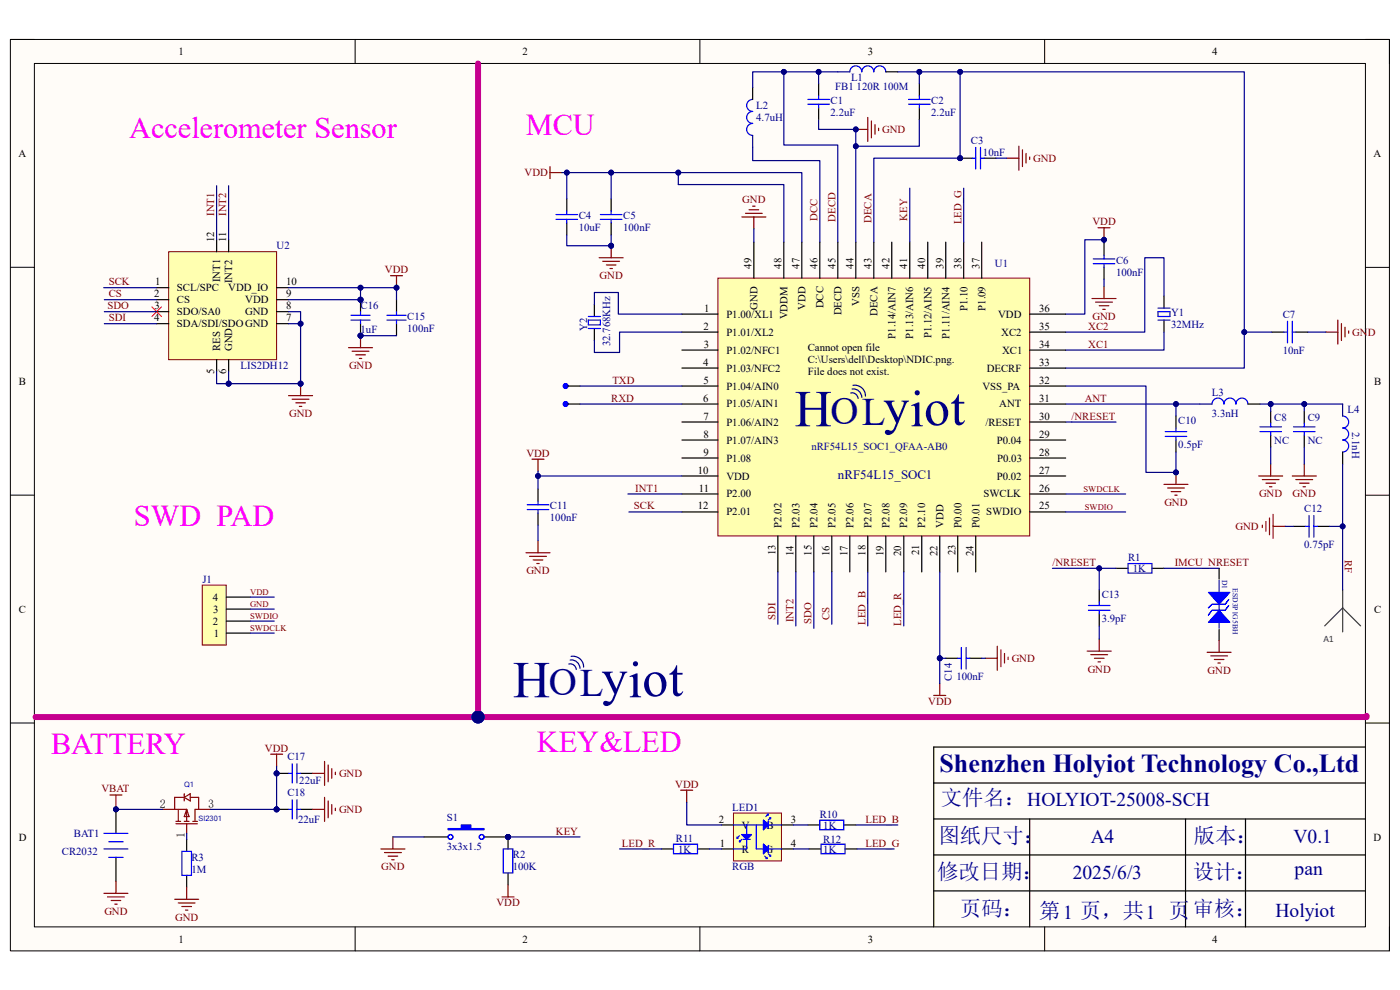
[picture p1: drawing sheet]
<svg xmlns="http://www.w3.org/2000/svg" width="297mm" height="210mm" viewBox="0 0 297 210" stroke-linecap="round" stroke-linejoin="round" font-family="sans-serif">
<path d="M2.2 8.4h292.6v193.3h-292.6z" fill-rule="evenodd" fill="#fffcf8"/>
<path d="M2.2 8.4h292.6v193.3h-292.6z" fill="none" stroke="#000" stroke-width=".21"/>
<path d="M7.3 13.5h282.4v183.1h-282.4z" fill-rule="evenodd" fill="#fffcf8"/>
<g fill="none" stroke="#000" stroke-width=".21">
<path d="M2.2 8.4h5.1M7.3 13.5h282.4v183.1h-282.4zM75.3 8.4v5.1M148.5 8.4v5.1M221.6 8.4v5.1M289.7 8.4h5.1v5.1M2.2 56.7h5.1M289.7 56.7h5.1M2.2 105h5.1M289.7 105.1h5.1M2.2 153.4h5.1M289.7 153.4h5.1"/>
<path d="M75.3 196.6v5.1M148.5 196.6v5.1M221.6 196.6v5.1M294.8 196.6v5.1"/>
</g>
<path d="M289.7 158.5h-91.6v38.1M198.1 166.1h91.6M198.1 173.7h91.6M218.5 173.7v22.9M251.5 173.7v22.9M264.2 173.7v22.9M198.1 189h91.6M198.1 181.4h91.6" fill="none" stroke="#000" stroke-width=".25"/>
<path d="M35.8 53.4h22.9v22.9h-22.9z" fill-rule="evenodd" fill="#ffffb0"/>
<path d="M35.8 53.4h22.9v22.9h-22.9z" fill="none" stroke="#800000" stroke-width=".21"/>
<path d="M46 50.9v2.5M48.5 50.9v2.5M33.2 61h2.6M33.2 63.6h2.6M33.2 66.1h2.6M33.2 68.7h2.6M46 76.3v2.5M48.5 76.3v2.5M58.7 61h2.5M58.7 63.6h2.5M58.7 66.1h2.5M58.7 68.7h2.5" fill="none" stroke="#000" stroke-width=".25"/>
<path d="M61.2 83.9h5.1M62 84.7h3.5M62.7 85.5h2.1M63.5 86.2h.5M63.8 81.4v2.5" fill="none" stroke="#800000" stroke-width=".25"/>
<circle cx="63.8" cy="81.4" r=".51" fill="#000080"/>
<circle cx="63.8" cy="81.4" r=".51" fill="none" stroke="#000080" stroke-width=".21"/>
<path d="M84.1 63.6v2.5M84.1 68.7v2.5" fill="none" stroke="#000" stroke-width=".25"/>
<path d="M82.1 67.9h4.1M82.1 66.9h4.1M84.1 66.1v.8M84.1 67.9v.8" fill="none" stroke="#00f" stroke-width=".25"/>
<circle cx="76.5" cy="63.6" r=".51" fill="#000080"/>
<circle cx="76.5" cy="63.6" r=".51" fill="none" stroke="#000080" stroke-width=".21"/>
<circle cx="76.5" cy="71.2" r=".51" fill="#000080"/>
<circle cx="76.5" cy="71.2" r=".51" fill="none" stroke="#000080" stroke-width=".21"/>
<path d="M76.5 63.6v2.5" fill="none" stroke="#000" stroke-width=".25"/>
<circle cx="76.5" cy="63.6" r=".51" fill="#000080"/>
<circle cx="76.5" cy="63.6" r=".51" fill="none" stroke="#000080" stroke-width=".21"/>
<path d="M76.5 68.7v2.5" fill="none" stroke="#000" stroke-width=".25"/>
<circle cx="76.5" cy="71.2" r=".51" fill="#000080"/>
<circle cx="76.5" cy="71.2" r=".51" fill="none" stroke="#000080" stroke-width=".21"/>
<path d="M74.5 67.9h4M74.5 66.9h4M76.5 66.1v.8M76.5 67.9v.8" fill="none" stroke="#00f" stroke-width=".25"/>
<circle cx="107.8" cy="177.5" r=".51" fill="#000080"/>
<circle cx="107.8" cy="177.5" r=".51" fill="none" stroke="#000080" stroke-width=".21"/>
<path d="M107.8 177.5v2.6M107.8 185.2v2.5" fill="none" stroke="#000" stroke-width=".25"/>
<circle cx="107.8" cy="177.5" r=".51" fill="#000080"/>
<circle cx="107.8" cy="177.5" r=".51" fill="none" stroke="#000080" stroke-width=".21"/>
<path d="M106.8 180.1h2v5.1h-2z" fill="none" stroke="#00f" stroke-width=".25"/>
<path d="M42.9 124.1h5.1v12.7h-5.1z" fill-rule="evenodd" fill="#ffffb0"/>
<path d="M42.9 124.1h5.1v12.7h-5.1z" fill="none" stroke="#800000" stroke-width=".21"/>
<path d="M48 134.3h5.1M48 131.8h5.1M48 129.2h5.1M48 126.7h5.1" fill="none" stroke="#000" stroke-width=".25"/>
<path d="M73.9 73.8h5.1M74.7 74.5h3.6M75.5 75.3h2M76.2 76h.5M76.5 71.2v2.6" fill="none" stroke="#800000" stroke-width=".25"/>
<circle cx="76.5" cy="71.2" r=".51" fill="#000080"/>
<circle cx="76.5" cy="71.2" r=".51" fill="none" stroke="#000080" stroke-width=".21"/>
<circle cx="107.8" cy="177.5" r=".51" fill="#000080"/>
<circle cx="107.8" cy="177.5" r=".51" fill="none" stroke="#000080" stroke-width=".21"/>
<path d="M90 177.5h5.1M102.7 177.5h5.1" fill="none" stroke="#000" stroke-width=".25"/>
<circle cx="107.8" cy="177.5" r=".51" fill="#000080"/>
<circle cx="107.8" cy="177.5" r=".51" fill="none" stroke="#000080" stroke-width=".21"/>
<path d="M95.1 175.8h2.8v-.8h2v.8h2.8v.2h-7.6z" fill-rule="evenodd" fill="#00f"/>
<g fill="none" stroke="#00f" stroke-width=".25">
<path d="M95.1 175.8h2.8v-.8h2v.8h2.8v.2h-7.6zM142.9 179.1h5.1v2h-5.1zM173.9 174h5.1v2h-5.1zM174.2 179.1h5.1v2h-5.1z"/>
<circle cx="95.6" cy="177.6" r=".51"/>
<circle cx="95.6" cy="177.5" r=".51"/>
<circle cx="102.2" cy="177.6" r=".51"/>
<circle cx="102.2" cy="177.5" r=".51"/>
</g>
<path d="M121.2 139.2a2.27 2.27 0 0 1 2.6 2.3M120.7 140.9h.1a1.27 1.27 0 0 1 1.5 1.1M121 140a1.81 1.81 0 0 1 2.1 1.8" fill="none" stroke="#000080" stroke-width=".25"/>
<path d="M171.4 175h2.5M179 175h2.6M140.3 180.1h2.6M148 180.1h2.5M171.6 180.1h2.6M179.3 180.1h2.5" fill="none" stroke="#000" stroke-width=".25"/>
<path d="M144.4 167.6h2.6M145.7 167.6v2.6" fill="none" stroke="#800000" stroke-width=".25"/>
<path d="M155.6 172.5h10.2v10.1h-10.2z" fill-rule="evenodd" fill="#ffffb0"/>
<path d="M155.6 172.5h10.2v10.1h-10.2z" fill="none" stroke="#800000" stroke-width=".21"/>
<path d="M153.1 175h2.5M165.8 175h2.5M153.1 180.1h2.5M165.8 180.1h2.5" fill="none" stroke="#000" stroke-width=".25"/>
<g fill="none" stroke="#00f" stroke-width=".25">
<path d="M155.6 175h10.2M156.4 177.5v.3M156.4 177.8h.2M156.9 177.3l-.5 .5M156.9 178.3v.3M156.9 178.6h.2M157.4 177h2l-1 1.1zM157.4 178.1l-.5 .5M157.6 178.1h1.6M158.4 175v5.1h-2.8M160.4 175v5.1h5.4M162 174l1 1-1 1z"/>
<path d="M162 179.1l1 1-1 1zM162.7 172.7h.3v.3M163 174.2v1.6M163 179.3v1.6M163 172.7l-.5 .5M163.2 173.5h.3M163.5 173.5l-.5 .5M163.5 173.5v.2M162.2 181.6l.5 .5M162.5 182.1h.2M162.7 181.9v.2M163 181.1l.5 .5"/>
<path d="M163.2 181.6h.3M163.5 181.4v.2"/>
</g>
<path d="M162 174l1 1-1 1z" fill="#00f"/>
<path d="M162 174l1 1-1 1z" fill="none" stroke="#00f" stroke-width=".21"/>
<path d="M157.4 177h2l-1 1.1z" fill="#00f"/>
<path d="M157.4 177h2l-1 1.1z" fill="none" stroke="#00f" stroke-width=".21"/>
<path d="M162 179.1l1 1-1 1z" fill="#00f"/>
<path d="M162 179.1l1 1-1 1z" fill="none" stroke="#00f" stroke-width=".21"/>
<circle cx="58.7" cy="164.1" r=".51" fill="#000080"/>
<circle cx="58.7" cy="164.1" r=".51" fill="none" stroke="#000080" stroke-width=".21"/>
<path d="M58.7 164.1h2.5" fill="none" stroke="#000" stroke-width=".25"/>
<circle cx="58.7" cy="164.1" r=".51" fill="#000080"/>
<circle cx="58.7" cy="164.1" r=".51" fill="none" stroke="#000080" stroke-width=".21"/>
<g fill="none" stroke="#000" stroke-width=".25">
<path d="M159.7 18.5v2.6M173.7 17.8v2.5M187.9 15.2h2.6M195 17.8v2.5M173.7 22.9v2.5M195 22.9v2.5M120.2 42.2v2.6M120.2 47.3v2.5M129.7 42.2v2.6M129.7 47.3v2.5M234.2 51.6v2.6M234.2 56.7v2.6"/>
<path d="M246.9 62.8v2.6M246.9 67.9v2.6M269.8 70.5h2.6M274.9 70.5h2.6M249.5 88.3v2.5M249.5 93.3v2.6M264.7 85.7h2.6M276.7 87.2v2.6M276.7 92.3v2.6M284.8 95.9v2.5M114.1 103.8v2.5M114.1 108.9v2.5"/>
<path d="M200.6 139.6h2.6M205.7 139.6h2.6M63.8 164.1h2.5"/>
</g>
<g fill="none" stroke="#00f" stroke-width=".25">
<path d="M180.3 15.2a1.28 1.28 0 0 1 1.3-1.2 1.28 1.28 0 0 1 1.2 1.2 1.27 1.27 0 0 1 1.3-1.2 1.27 1.27 0 0 1 1.3 1.2 1.27 1.27 0 0 1 1.2-1.2 1.27 1.27 0 0 1 1.3 1.2M159.7 21.1a1.27 1.27 0 0 0-1.3 1.3 1.27 1.27 0 0 0 1.3 1.2 1.27 1.27 0 0 0-1.3 1.3 1.27 1.27 0 0 0 1.3 1.3 1.27 1.27 0 0 0-1.3 1.3 1.27 1.27 0 0 0 1.3 1.2M171.4 22.1h4.6M171.4 21.1h4.6M173.7 20.3v.8M173.7 22.1v.8M192.8 22.1h4.5M192.8 21.1h4.5M195 20.3v.8M195 22.1v.8M118 46.5h4.5M118 45.5h4.5"/>
<path d="M120.2 44.8v.7M120.2 46.5v.8M127.4 46.5h4.5M127.4 45.5h4.5M129.7 44.8v.7M129.7 46.5v.8M231.9 55.9h4.6M231.9 54.9h4.6M234.2 54.2v.7M234.2 55.9v.8M245.7 67.9h2.5M245.7 65.4h2.5"/>
<path d="M245.7 66.1h2.5v1h-2.5zM272.4 70.5h.7M273.1 68.2v4.5M274.2 70.5h.7M274.2 68.2v4.5M247.2 92.6h4.6M247.2 91.6h4.6M249.5 90.8v.8M249.5 92.6v.7M257.1 85.7a1.27 1.27 0 0 1 1.3-1.3 1.27 1.27 0 0 1 1.3 1.3 1.27 1.27 0 0 1 1.2-1.3 1.27 1.27 0 0 1 1.3 1.3 1.27 1.27 0 0 1 1.3-1.3 1.27 1.27 0 0 1 1.2 1.3M274.4 91.6h4.6M274.4 90.6h4.6"/>
<path d="M276.7 89.8v.8M276.7 91.6v.7M284.8 88.3a1.27 1.27 0 0 1 1.3 1.2 1.27 1.27 0 0 1-1.3 1.3 1.27 1.27 0 0 1 1.3 1.3 1.27 1.27 0 0 1-1.3 1.2 1.27 1.27 0 0 1 1.3 1.3 1.27 1.27 0 0 1-1.3 1.3M111.8 108.1h4.6M111.8 107.1h4.6M114.1 106.3v.8M114.1 108.1v.8M203.2 139.6h.7M203.9 137.4v4.5M205 139.6h.7M205 137.4v4.5M61.2 164.1h.8"/>
<path d="M62 162v4.1M63 162v4.1M63 164.1h.8"/>
</g>
<path d="M127.1 54.7h5.1M127.9 55.4h3.5M128.6 56.2h2.1M129.4 57h.5M129.7 52.1v2.6M66.3 164.1h2.6M68.9 161.5v5.1M69.6 162.3v3.5M70.4 163v2.1M71.1 163.8v.5" fill="none" stroke="#800000" stroke-width=".25"/>
<path d="M177.7 15.2h2.6M159.7 28.7v2.6M254.6 85.7h2.5M284.8 85.7v2.6" fill="none" stroke="#11037f" stroke-width=".25"/>
<circle cx="129.7" cy="52.1" r=".51" fill="#000080"/>
<circle cx="129.7" cy="52.1" r=".51" fill="none" stroke="#000080" stroke-width=".21"/>
<path d="M116.7 35.3v2.6M116.7 36.6h2.5M181.6 27.5h2.5M184.1 24.9v5.1M184.9 25.7v3.5M185.6 26.4v2.1M186.4 27.2v.5M157.4 46h5.1M158.2 45.3h3.5M158.9 44.5h2.1M159.7 43.7h.5M159.9 46v2.6" fill="none" stroke="#800000" stroke-width=".25"/>
<circle cx="181.6" cy="27.5" r=".51" fill="#000080"/>
<circle cx="181.6" cy="27.5" r=".51" fill="none" stroke="#000080" stroke-width=".21"/>
<g fill="none" stroke="#800000" stroke-width=".25">
<path d="M232.9 48.3h2.6M234.2 48.3v2.6M231.7 63.3h5.1M232.4 64.1h3.6M233.2 64.9h2M234 65.6h.5M234.2 60.8v2.5M112.9 97.4h2.5M114.1 97.4v2.6M111.6 117.3h5.1M112.4 118h3.5M113.1 118.8h2.1"/>
<path d="M113.9 119.5h.5M114.1 114.7v2.6M209 139.6h2.6M211.6 137.1v5.1M212.3 137.9v3.5M213.1 138.6v2.1M213.9 139.4v.5"/>
</g>
<circle cx="234.2" cy="50.9" r=".51" fill="#000080"/>
<circle cx="234.2" cy="50.9" r=".51" fill="none" stroke="#000080" stroke-width=".21"/>
<path d="M281.3 70.5h2.5M283.8 67.9v5.1M284.6 68.7v3.5M285.3 69.4v2.1M286.1 70.2v.5M276.7 98.4v2.6M274.2 101h5.1M274.9 101.7h3.6M275.7 102.5h2M276.4 103.3h.6" fill="none" stroke="#800000" stroke-width=".25"/>
<circle cx="203.7" cy="33.6" r=".51" fill="#000080"/>
<circle cx="203.7" cy="33.6" r=".51" fill="none" stroke="#000080" stroke-width=".21"/>
<path d="M203.7 33.6h2.5" fill="none" stroke="#000" stroke-width=".25"/>
<circle cx="203.7" cy="33.6" r=".51" fill="#000080"/>
<circle cx="203.7" cy="33.6" r=".51" fill="none" stroke="#000080" stroke-width=".21"/>
<path d="M208.8 33.6h2.5" fill="none" stroke="#000" stroke-width=".25"/>
<path d="M206.2 33.6h.8M207 31.3v4.5M208 33.6h.8M208 31.3v4.5" fill="none" stroke="#00f" stroke-width=".25"/>
<path d="M213.6 33.6h2.6M216.2 31v5.1M216.9 31.8v3.5M217.7 32.5v2.1M218.5 33.3v.5" fill="none" stroke="#800000" stroke-width=".25"/>
<path d="M152.3 59h66.2v54.7h-66.2z" fill-rule="evenodd" fill="#ffffb0"/>
<path d="M152.3 59h66.2v54.7h-66.2z" fill="none" stroke="#800000" stroke-width=".21"/>
<g fill="none" stroke="#000" stroke-width=".25">
<path d="M159.9 51.4v7.6M166.3 51.4v7.6M170.1 51.4v7.6M173.9 51.4v7.6M177.7 51.4v7.6M181.6 51.4v7.6M185.4 51.4v7.6M189.2 51.4v7.6M193 51.4v7.6M196.8 51.4v7.6M200.6 51.4v7.6M204.4 51.4v7.6"/>
<path d="M208.3 51.4v7.6M144.7 66.6h7.6M144.7 70.4h7.6M144.7 74.3h7.6M144.7 78.1h7.6M218.5 66.6h7.6M218.5 70.5h7.6M218.5 74.3h7.6M218.5 78.1h7.6M144.7 81.9h7.6M144.7 85.7h7.6M144.7 89.5h7.6"/>
<path d="M144.7 93.3h7.6M144.7 97.2h7.6M218.5 81.9h7.6M218.5 85.7h7.6M218.5 89.5h7.6M218.5 93.3h7.6M218.5 97.2h7.6M269.6 87.2v2.6M269.6 92.3v2.6M144.7 101h7.6M144.7 104.8h7.6M144.7 108.6h7.6"/>
<path d="M165 113.7v7.6M168.8 113.7v7.6M172.7 113.7v7.6M176.5 113.7v7.6M180.3 113.7v7.6M184.1 113.7v7.6M187.9 113.7v7.6M191.7 113.7v7.6M195.5 113.7v7.6M199.4 113.7v7.6M203.2 113.7v7.6M207 113.7v7.6"/>
<path d="M218.5 101h7.6M218.5 104.8h7.6M218.5 108.6h7.6M274.4 111.7h2.6M279.5 111.7h2.5"/>
</g>
<path d="M267.3 91.6h4.6M267.3 90.6h4.6M269.6 89.8v.8M269.6 91.6v.7M277 111.7h.7M277.7 109.4v4.6M278.7 111.7h.8M278.7 109.4v4.6" fill="none" stroke="#00f" stroke-width=".25"/>
<g fill="none" stroke="#800000" stroke-width=".25">
<path d="M269.6 98.4v2.6M246.9 102.8h5.1M247.7 103.5h3.6M248.5 104.3h2M249.2 105.1h.5M249.5 100.2v2.6M267 101h5.1M267.8 101.7h3.6M267.8 111.4v.5M268.6 102.5h2M268.6 110.6v2.1M269.3 103.3h.5"/>
<path d="M269.3 109.9v3.5M270.1 109.1v5.1M270.1 111.7h2.5"/>
</g>
<circle cx="249.5" cy="100.2" r=".51" fill="#000080"/>
<circle cx="249.5" cy="100.2" r=".51" fill="none" stroke="#000080" stroke-width=".21"/>
<path d="M281 132.8l3.8-3.8 3.9 3.8M284.8 125.1v8.9" fill="none" stroke="#333f48" stroke-width=".25"/>
<path d="M198.1 147.5h2.5M199.4 145v2.5" fill="none" stroke="#800000" stroke-width=".25"/>
<path d="M180.5 83.4h.1a1.26 1.26 0 0 1 1.4 1.1M180.8 82.5a1.81 1.81 0 0 1 2 1.8M181 81.7a2.27 2.27 0 0 1 2.6 2.3" fill="none" stroke="#000080" stroke-width=".25"/>
<path d="M126.1 64.6v2.5M126.1 69.7v2.5" fill="none" stroke="#000" stroke-width=".25"/>
<path d="M124.8 67.1h2.6M124.8 69.7h2.6M124.8 67.9h2.6v1h-2.6z" fill="none" stroke="#00f" stroke-width=".25"/>
<circle cx="58.7" cy="171.7" r=".51" fill="#000080"/>
<circle cx="58.7" cy="171.7" r=".51" fill="none" stroke="#000080" stroke-width=".21"/>
<path d="M58.7 171.7h2.5" fill="none" stroke="#000" stroke-width=".25"/>
<circle cx="58.7" cy="171.7" r=".51" fill="#000080"/>
<circle cx="58.7" cy="171.7" r=".51" fill="none" stroke="#000080" stroke-width=".21"/>
<path d="M39.6 178.1v2.5M63.8 171.7h2.5M39.6 185.7v2.5" fill="none" stroke="#000" stroke-width=".25"/>
<path d="M61.2 171.7h.8M62 169.7v4M63 169.7v4M63 171.7h.8M38.6 180.6h2v5.1h-2z" fill="none" stroke="#00f" stroke-width=".25"/>
<path d="M82.8 58.5h2.6M84.1 58.5v2.5M66.3 171.7h2.6M68.9 169.2v5M69.6 169.9v3.6M70.4 170.7v2M71.1 171.4v.6M37.1 190.8h5M37.8 191.5h3.6M38.6 192.3h2M39.3 193.1h.6M39.6 188.2v2.6" fill="none" stroke="#800000" stroke-width=".25"/>
<circle cx="84.1" cy="61" r=".51" fill="#000080"/>
<circle cx="84.1" cy="61" r=".51" fill="none" stroke="#000080" stroke-width=".21"/>
<path d="M233.2 125.1v2.6M233.2 130.2v2.6M236.8 120.6h2.5M244.4 120.6h2.5" fill="none" stroke="#000" stroke-width=".25"/>
<path d="M239.3 119.5h5.1v2.1h-5.1zM230.9 129.5h4.6M230.9 128.4h4.6M233.2 127.7v.7M233.2 129.5v.7" fill="none" stroke="#00f" stroke-width=".25"/>
<path d="M230.7 138.1h5M231.4 138.9h3.6M232.2 139.6h2M233.2 135.6v2.5M232.9 140.4h.6" fill="none" stroke="#800000" stroke-width=".25"/>
<path d="M258.6 129.5l2.3 2.5h-4.6z" fill="#00f"/>
<path d="M258.6 129.5l2.3 2.5h-4.6z" fill="none" stroke="#00f" stroke-width=".21"/>
<path d="M257.1 129.5h2.8l.8-1.1-.8 1.1h-2.8l-.8 1z" fill-rule="evenodd" fill="#00f"/>
<path d="M257.1 129.5h2.8l.8-1.1-.8 1.1h-2.8l-.8 1z" fill="none" stroke="#00f" stroke-width=".21"/>
<path d="M256.3 125.7h4.6l-2.3 2.5z" fill="#00f"/>
<path d="M256.3 125.7h4.6l-2.3 2.5z" fill="none" stroke="#00f" stroke-width=".21"/>
<path d="M257.1 128.2l-.8 .8 .8-.8h2.8l.8-1-.8 1z" fill-rule="evenodd" fill="#00f"/>
<path d="M257.1 128.2l-.8 .8 .8-.8h2.8l.8-1-.8 1z" fill="none" stroke="#00f" stroke-width=".21"/>
<path d="M258.6 123.1v10.2" fill="none" stroke="#00f" stroke-width=".25"/>
<path d="M258.6 120.6v2.3M258.6 133.5v2.3" fill="none" stroke="#000" stroke-width=".25"/>
<path d="M256.1 138.4h5.1M256.9 139.1h3.5M257.6 139.9h2.1M258.6 135.8v2.6M258.4 140.7h.5M83.4 177.5v2.6M80.8 180.1h5.1M81.6 180.9h3.5M82.3 181.6h2.1M83.1 182.4h.5M106.5 190.3h2.6M107.8 187.7v2.6" fill="none" stroke="#800000" stroke-width=".25"/>
<path d="M32.2 65.1l2.1 2M34.3 65.1l-2.1 2" fill="none" stroke="#f00" stroke-width=".21"/>
<circle cx="24.6" cy="171.7" r=".51" fill="#000080"/>
<circle cx="24.6" cy="171.7" r=".51" fill="none" stroke="#000080" stroke-width=".21"/>
<path d="M24.6 171.7v5.1" fill="none" stroke="#000" stroke-width=".25"/>
<circle cx="24.6" cy="171.7" r=".51" fill="#000080"/>
<circle cx="24.6" cy="171.7" r=".51" fill="none" stroke="#000080" stroke-width=".21"/>
<path d="M24.6 181.9v5.1" fill="none" stroke="#000" stroke-width=".25"/>
<path d="M22 176.8h5.1M23.1 178.6h3M22 180.1h5.1M23.1 181.9h3" fill="none" stroke="#00f" stroke-width=".25"/>
<path d="M57.4 160h2.6M58.7 160v2.5M23.3 168.6h2.6M24.6 168.6v2.6M22 189.5h5.1M22.8 190.3h3.6M23.6 191h2M24.3 191.8h.5M24.6 187v2.5" fill="none" stroke="#800000" stroke-width=".25"/>
<path d="M37.3 174.8h4.6M37.3 174.2h1M37.8 171.7v2.5M39.1 169.2l1.3-.8v1.5zM39.1 169.2h-2v2.5h2.5M39.1 168.4v1.5M39.1 174.2h1M39.6 171.7l.5 1.5h-1zM39.6 171.7v2.5M40.4 169.2h1.7v2.5h-.7v2.5M40.9 174.2h1" fill="none" stroke="#a00000" stroke-width=".25"/>
<path d="M34.5 171.7h2.6M39.6 174.8v2M42.1 171.7h2.6" fill="none" stroke="#800" stroke-width=".25"/>
<path d="M119.7 81.5l.3-.1 .4 .2 .1 .3h-.5h.5l-.2 .4-.3 .1-.4-.1-.1-.4z" fill-rule="evenodd" fill="#00f"/>
<path d="M119.7 81.5l.3-.1 .4 .2 .1 .3h-.5h.5l-.2 .4-.3 .1-.4-.1-.1-.4z" fill="none" stroke="#00f" stroke-width=".25"/>
<path d="M120.5 81.9h2.5" fill="none" stroke="#000" stroke-width=".25"/>
<path d="M119.7 85.3l.3-.1 .4 .2 .1 .3h-.5h.5l-.2 .4-.3 .1-.4-.1-.1-.4z" fill-rule="evenodd" fill="#00f"/>
<path d="M119.7 85.3l.3-.1 .4 .2 .1 .3h-.5h.5l-.2 .4-.3 .1-.4-.1-.1-.4z" fill="none" stroke="#00f" stroke-width=".25"/>
<path d="M120.5 85.7h2.5" fill="none" stroke="#000" stroke-width=".25"/>
<path d="M22 61h11.2M22.1 68.7h11.1M22.1 63.6h11.1M46 78.8v2.6h2.5M53.1 126.7h5.1M53.1 129.2h5.1M53.1 131.8h5.1M53.1 134.3h5.1" fill="none" stroke="#000080" stroke-width=".25"/>
<circle cx="48.5" cy="81.4" r=".51" fill="#000080"/>
<circle cx="48.5" cy="81.4" r=".51" fill="none" stroke="#000080" stroke-width=".21"/>
<path d="M61.2 68.7h2.6" fill="none" stroke="#000080" stroke-width=".25"/>
<circle cx="63.8" cy="68.7" r=".51" fill="#000080"/>
<circle cx="63.8" cy="68.7" r=".51" fill="none" stroke="#000080" stroke-width=".21"/>
<path d="M76.5 71.2h7.6" fill="none" stroke="#000080" stroke-width=".25"/>
<circle cx="76.5" cy="71.2" r=".51" fill="#000080"/>
<circle cx="76.5" cy="71.2" r=".51" fill="none" stroke="#000080" stroke-width=".21"/>
<path d="M107.8 177.5h15.2" fill="none" stroke="#000080" stroke-width=".25"/>
<circle cx="107.8" cy="177.5" r=".51" fill="#000080"/>
<circle cx="107.8" cy="177.5" r=".51" fill="none" stroke="#000080" stroke-width=".21"/>
<path d="M48.5 81.4h15.3" fill="none" stroke="#000080" stroke-width=".25"/>
<circle cx="63.8" cy="81.4" r=".51" fill="#000080"/>
<circle cx="63.8" cy="81.4" r=".51" fill="none" stroke="#000080" stroke-width=".21"/>
<circle cx="48.5" cy="81.4" r=".51" fill="#000080"/>
<circle cx="48.5" cy="81.4" r=".51" fill="none" stroke="#000080" stroke-width=".21"/>
<path d="M48.5 78.8v2.6" fill="none" stroke="#000080" stroke-width=".25"/>
<circle cx="48.5" cy="81.4" r=".51" fill="#000080"/>
<circle cx="48.5" cy="81.4" r=".51" fill="none" stroke="#000080" stroke-width=".21"/>
<path d="M61.2 61h15.3v2.6M145.7 170.2v4.8h7.4M168.3 175h3.1M181.6 175h8.9M131.4 180.1h8.9M150.5 180.1h2.6M168.3 180.1h3.3M181.8 180.1h7.9" fill="none" stroke="#000080" stroke-width=".25"/>
<circle cx="76.5" cy="61" r=".51" fill="#000080"/>
<circle cx="76.5" cy="61" r=".51" fill="none" stroke="#000080" stroke-width=".21"/>
<circle cx="76.5" cy="63.6" r=".51" fill="#000080"/>
<circle cx="76.5" cy="63.6" r=".51" fill="none" stroke="#000080" stroke-width=".21"/>
<path d="M46 39.4v11.5M48.5 39.4v11.5M61.2 63.6h15.3" fill="none" stroke="#000080" stroke-width=".25"/>
<circle cx="76.5" cy="63.6" r=".51" fill="#000080"/>
<circle cx="76.5" cy="63.6" r=".51" fill="none" stroke="#000080" stroke-width=".21"/>
<path d="M289.9 151.9v.2h-282.4" fill="none" stroke="#c5008e" stroke-width="1.3"/>
<circle cx="101.4" cy="152.1" r="1.27" fill="#000080"/>
<circle cx="101.4" cy="152.1" r="1.27" fill="none" stroke="#000080" stroke-width=".21"/>
<path d="M101.4 13.5v138.6" fill="none" stroke="#c5008e" stroke-width="1.3"/>
<circle cx="101.4" cy="152.1" r="1.27" fill="#000080"/>
<circle cx="101.4" cy="152.1" r="1.27" fill="none" stroke="#000080" stroke-width=".21"/>
<path d="M61.2 66.1h2.6v15.3" fill="none" stroke="#000080" stroke-width=".25"/>
<circle cx="63.8" cy="68.7" r=".51" fill="#000080"/>
<circle cx="63.8" cy="68.7" r=".51" fill="none" stroke="#000080" stroke-width=".21"/>
<circle cx="63.8" cy="81.4" r=".51" fill="#000080"/>
<circle cx="63.8" cy="81.4" r=".51" fill="none" stroke="#000080" stroke-width=".21"/>
<path d="M143.9 39.2h22.4v12.2M129.7 49.8v2.3M159.9 48.6v2.8" fill="none" stroke="#040488" stroke-width=".25"/>
<circle cx="129.7" cy="52.1" r=".51" fill="#000080"/>
<circle cx="129.7" cy="52.1" r=".51" fill="none" stroke="#000080" stroke-width=".21"/>
<path d="M129.7 36.6v5.6" fill="none" stroke="#040488" stroke-width=".25"/>
<circle cx="129.7" cy="36.6" r=".51" fill="#000080"/>
<circle cx="129.7" cy="36.6" r=".51" fill="none" stroke="#000080" stroke-width=".21"/>
<path d="M120.2 36.6v5.6" fill="none" stroke="#040488" stroke-width=".25"/>
<circle cx="120.2" cy="36.6" r=".51" fill="#000080"/>
<circle cx="120.2" cy="36.6" r=".51" fill="none" stroke="#000080" stroke-width=".21"/>
<path d="M159.7 18.6v-3.4h6.6v15.6h11.4v20.6M159.7 31.3v2.8h14.2v17.3" fill="none" stroke="#040488" stroke-width=".25"/>
<circle cx="166.3" cy="15.2" r=".51" fill="#000080"/>
<circle cx="166.3" cy="15.2" r=".51" fill="none" stroke="#000080" stroke-width=".21"/>
<path d="M173.7 15.2v2.6" fill="none" stroke="#040488" stroke-width=".25"/>
<circle cx="173.7" cy="15.2" r=".51" fill="#000080"/>
<circle cx="173.7" cy="15.2" r=".51" fill="none" stroke="#000080" stroke-width=".21"/>
<path d="M195 15.2v2.6" fill="none" stroke="#040488" stroke-width=".25"/>
<circle cx="195" cy="15.2" r=".51" fill="#000080"/>
<circle cx="195" cy="15.2" r=".51" fill="none" stroke="#000080" stroke-width=".21"/>
<path d="M234.2 51.6v-.7h-4.1v15.7h-4M246.9 62.8v-8.1h-4v15.8h-16.8M246.9 70.5v3.8h-20.8M114.1 111.4v3.3M208.3 139.6h.7" fill="none" stroke="#040488" stroke-width=".25"/>
<circle cx="234.2" cy="50.9" r=".51" fill="#000080"/>
<circle cx="234.2" cy="50.9" r=".51" fill="none" stroke="#000080" stroke-width=".21"/>
<path d="M234.2 59.3v1.5M264 70.5h5.8" fill="none" stroke="#040488" stroke-width=".25"/>
<circle cx="264" cy="70.5" r=".51" fill="#000080"/>
<circle cx="264" cy="70.5" r=".51" fill="none" stroke="#000080" stroke-width=".21"/>
<path d="M277.5 70.5h3.8M226.1 81.9h17v18.3h6.4v-4.3" fill="none" stroke="#040488" stroke-width=".25"/>
<circle cx="249.5" cy="100.2" r=".51" fill="#000080"/>
<circle cx="249.5" cy="100.2" r=".51" fill="none" stroke="#000080" stroke-width=".21"/>
<path d="M249.5 85.7v2.6" fill="none" stroke="#040488" stroke-width=".25"/>
<circle cx="249.5" cy="85.7" r=".51" fill="#000080"/>
<circle cx="249.5" cy="85.7" r=".51" fill="none" stroke="#000080" stroke-width=".21"/>
<path d="M195 25.4v5.6h-13.4M276.7 94.9v3.5" fill="none" stroke="#040488" stroke-width=".25"/>
<circle cx="181.6" cy="31" r=".51" fill="#000080"/>
<circle cx="181.6" cy="31" r=".51" fill="none" stroke="#000080" stroke-width=".21"/>
<path d="M203.7 15.2v18.4h-18.3v17.8" fill="none" stroke="#040488" stroke-width=".25"/>
<circle cx="203.7" cy="33.6" r=".51" fill="#000080"/>
<circle cx="203.7" cy="33.6" r=".51" fill="none" stroke="#000080" stroke-width=".21"/>
<circle cx="203.7" cy="15.2" r=".51" fill="#000080"/>
<circle cx="203.7" cy="15.2" r=".51" fill="none" stroke="#000080" stroke-width=".21"/>
<path d="M211.3 33.6h2.3M226.1 104.8h12.7M226.1 108.6h12.7M199.4 121.3v18.3" fill="none" stroke="#040488" stroke-width=".25"/>
<circle cx="199.4" cy="139.6" r=".51" fill="#000080"/>
<circle cx="199.4" cy="139.6" r=".51" fill="none" stroke="#000080" stroke-width=".21"/>
<path d="M269.6 94.9v3.5M276.7 85.7v1.5" fill="none" stroke="#040488" stroke-width=".25"/>
<circle cx="276.7" cy="85.7" r=".51" fill="#000080"/>
<circle cx="276.7" cy="85.7" r=".51" fill="none" stroke="#000080" stroke-width=".21"/>
<path d="M269.6 85.7v1.5" fill="none" stroke="#040488" stroke-width=".25"/>
<circle cx="269.6" cy="85.7" r=".51" fill="#000080"/>
<circle cx="269.6" cy="85.7" r=".51" fill="none" stroke="#000080" stroke-width=".21"/>
<path d="M119.2 36.6h50.9v14.8" fill="none" stroke="#040488" stroke-width=".25"/>
<circle cx="120.2" cy="36.6" r=".51" fill="#000080"/>
<circle cx="120.2" cy="36.6" r=".51" fill="none" stroke="#000080" stroke-width=".21"/>
<circle cx="129.7" cy="36.6" r=".51" fill="#000080"/>
<circle cx="129.7" cy="36.6" r=".51" fill="none" stroke="#000080" stroke-width=".21"/>
<circle cx="143.9" cy="36.6" r=".51" fill="#000080"/>
<circle cx="143.9" cy="36.6" r=".51" fill="none" stroke="#000080" stroke-width=".21"/>
<path d="M120.2 49.8v2.3h9.5" fill="none" stroke="#040488" stroke-width=".25"/>
<circle cx="129.7" cy="52.1" r=".51" fill="#000080"/>
<circle cx="129.7" cy="52.1" r=".51" fill="none" stroke="#000080" stroke-width=".21"/>
<path d="M166.3 15.2h11.4" fill="none" stroke="#040488" stroke-width=".25"/>
<circle cx="166.3" cy="15.2" r=".51" fill="#000080"/>
<circle cx="166.3" cy="15.2" r=".51" fill="none" stroke="#000080" stroke-width=".21"/>
<circle cx="173.7" cy="15.2" r=".51" fill="#000080"/>
<circle cx="173.7" cy="15.2" r=".51" fill="none" stroke="#000080" stroke-width=".21"/>
<path d="M190.5 15.2h73.5v62.9h-37.9" fill="none" stroke="#040488" stroke-width=".25"/>
<circle cx="195" cy="15.2" r=".51" fill="#000080"/>
<circle cx="195" cy="15.2" r=".51" fill="none" stroke="#000080" stroke-width=".21"/>
<circle cx="203.7" cy="15.2" r=".51" fill="#000080"/>
<circle cx="203.7" cy="15.2" r=".51" fill="none" stroke="#000080" stroke-width=".21"/>
<circle cx="264" cy="70.5" r=".51" fill="#000080"/>
<circle cx="264" cy="70.5" r=".51" fill="none" stroke="#000080" stroke-width=".21"/>
<path d="M199.4 139.6h1.2" fill="none" stroke="#040488" stroke-width=".25"/>
<circle cx="199.4" cy="139.6" r=".51" fill="#000080"/>
<circle cx="199.4" cy="139.6" r=".51" fill="none" stroke="#000080" stroke-width=".21"/>
<path d="M226.1 85.7h28.5" fill="none" stroke="#040488" stroke-width=".25"/>
<circle cx="249.5" cy="85.7" r=".51" fill="#000080"/>
<circle cx="249.5" cy="85.7" r=".51" fill="none" stroke="#000080" stroke-width=".21"/>
<path d="M267.3 85.7h17.5" fill="none" stroke="#040488" stroke-width=".25"/>
<circle cx="269.6" cy="85.7" r=".51" fill="#000080"/>
<circle cx="269.6" cy="85.7" r=".51" fill="none" stroke="#000080" stroke-width=".21"/>
<circle cx="276.7" cy="85.7" r=".51" fill="#000080"/>
<circle cx="276.7" cy="85.7" r=".51" fill="none" stroke="#000080" stroke-width=".21"/>
<path d="M173.7 25.4v2.1h7.9v23.9" fill="none" stroke="#040488" stroke-width=".25"/>
<circle cx="181.6" cy="31" r=".51" fill="#000080"/>
<circle cx="181.6" cy="31" r=".51" fill="none" stroke="#000080" stroke-width=".21"/>
<circle cx="181.6" cy="27.5" r=".51" fill="#000080"/>
<circle cx="181.6" cy="27.5" r=".51" fill="none" stroke="#000080" stroke-width=".21"/>
<path d="M143.9 36.6v2.6" fill="none" stroke="#000080" stroke-width=".25"/>
<circle cx="143.9" cy="36.6" r=".51" fill="#000080"/>
<circle cx="143.9" cy="36.6" r=".51" fill="none" stroke="#000080" stroke-width=".21"/>
<path d="M114.1 100v1" fill="none" stroke="#040488" stroke-width=".25"/>
<circle cx="114.1" cy="101" r=".51" fill="#000080"/>
<circle cx="114.1" cy="101" r=".51" fill="none" stroke="#000080" stroke-width=".21"/>
<path d="M144.7 101h-30.6v2.8" fill="none" stroke="#040488" stroke-width=".25"/>
<circle cx="114.1" cy="101" r=".51" fill="#000080"/>
<circle cx="114.1" cy="101" r=".51" fill="none" stroke="#000080" stroke-width=".21"/>
<path d="M199.4 139.6v5.4" fill="none" stroke="#000080" stroke-width=".25"/>
<circle cx="199.4" cy="139.6" r=".51" fill="#000080"/>
<circle cx="199.4" cy="139.6" r=".51" fill="none" stroke="#000080" stroke-width=".21"/>
<path d="M226.1 89.5h1.3" fill="none" stroke="#040488" stroke-width=".25"/>
<path d="M126.1 64.6v-2.5h5.1v4.5h13.5M144.7 70.4h-13.3v4.4h-5.3v-2.6M227.4 89.5h9.4M284.8 98.4v26.7M272.6 111.7h1.8" fill="none" stroke="#000080" stroke-width=".25"/>
<circle cx="284.8" cy="111.7" r=".51" fill="#000080"/>
<circle cx="284.8" cy="111.7" r=".51" fill="none" stroke="#000080" stroke-width=".21"/>
<path d="M282 111.7h2.8" fill="none" stroke="#000080" stroke-width=".25"/>
<circle cx="284.8" cy="111.7" r=".51" fill="#000080"/>
<circle cx="284.8" cy="111.7" r=".51" fill="none" stroke="#000080" stroke-width=".21"/>
<path d="M24.6 171.2v.5h9.9" fill="none" stroke="#000080" stroke-width=".25"/>
<circle cx="24.6" cy="171.7" r=".51" fill="#000080"/>
<circle cx="24.6" cy="171.7" r=".51" fill="none" stroke="#000080" stroke-width=".21"/>
<path d="M44.7 171.7h14" fill="none" stroke="#000080" stroke-width=".25"/>
<circle cx="58.7" cy="171.7" r=".51" fill="#000080"/>
<circle cx="58.7" cy="171.7" r=".51" fill="none" stroke="#000080" stroke-width=".21"/>
<path d="M58.7 162.5v9.2" fill="none" stroke="#000080" stroke-width=".25"/>
<circle cx="58.7" cy="171.7" r=".51" fill="#000080"/>
<circle cx="58.7" cy="171.7" r=".51" fill="none" stroke="#000080" stroke-width=".21"/>
<circle cx="58.7" cy="164.1" r=".51" fill="#000080"/>
<circle cx="58.7" cy="164.1" r=".51" fill="none" stroke="#000080" stroke-width=".21"/>
<path d="M76.5 61h7.6v2.6" fill="none" stroke="#000080" stroke-width=".25"/>
<circle cx="84.1" cy="61" r=".51" fill="#000080"/>
<circle cx="84.1" cy="61" r=".51" fill="none" stroke="#000080" stroke-width=".21"/>
<circle cx="76.5" cy="61" r=".51" fill="#000080"/>
<circle cx="76.5" cy="61" r=".51" fill="none" stroke="#000080" stroke-width=".21"/>
<path d="M236.8 120.6h-3.6v4.5" fill="none" stroke="#000080" stroke-width=".25"/>
<circle cx="233.2" cy="120.6" r=".51" fill="#000080"/>
<circle cx="233.2" cy="120.6" r=".51" fill="none" stroke="#000080" stroke-width=".21"/>
<path d="M223.3 120.6h9.9" fill="none" stroke="#000080" stroke-width=".25"/>
<circle cx="233.2" cy="120.6" r=".51" fill="#000080"/>
<circle cx="233.2" cy="120.6" r=".51" fill="none" stroke="#000080" stroke-width=".21"/>
<g fill="none" stroke="#000080" stroke-width=".25">
<path d="M193 39.9v11.5M204.4 39.9v11.5M22.1 66.1h11.1M123 81.9h21.7M123 85.7h21.7M133.2 104.8h11.5M133.4 108.6h11.3M165 121.3v11.1M168.8 121.3v11.5M172.7 121.3v12M176.5 121.3v11.1M184.1 121.3v11.5"/>
<path d="M191.7 121.3v11.5M233.2 132.8v2.8M246.9 120.6h11.7M39.6 176.8v1.3M83.4 177.5h6.6"/>
</g>
<g font-size="11" fill="#000080">
<text x="187.4" y="89.9">yiot</text>
<text x="168.6" y="90.4">H</text>
<text x="108.8" y="147.9">H</text>
<text x="127.6" y="147.4">yiot</text>
</g>
<g font-size="8.3" fill="#000080">
<text x="176.2" y="90">OL</text>
<text x="116.4" y="147.5">OL</text>
</g>
<g font-size="6.4" fill="#f0f">
<text x="27.4" y="29.3">Accelerometer Sensor</text>
<text x="111.6" y="28.6">MCU</text>
<text x="28.4" y="111.5">SWD PAD</text>
<text x="10.8" y="159.9">BATTERY</text>
<text x="113.9" y="159.6">KEY&amp;LED</text>
</g>
<text font-size="5.5" fill="#000080" x="199.3" y="163.9">Shenzhen Holyiot Technology Co.,Ltd</text>
<g font-size="4.5" fill="#000080">
<text x="199.6" y="170.9">文件名：HOLYIOT-25008-SCH</text>
<text x="199.1" y="178.7">图纸尺寸：</text>
<text x="253.3" y="178.7">版本：</text>
<text x="198.8" y="186.4">修改日期：</text>
<text x="253" y="186.4">设计：</text>
<text x="203.7" y="194.3">页码：</text>
<text x="220.5" y="194.8">第1 页，共1 页</text>
<text x="253" y="194.3">审核：</text>
</g>
<g font-size="4.1" fill="#000080">
<text x="231.4" y="178.9">A4</text>
<text x="274.4" y="178.9">V0.1</text>
<text x="274.7" y="185.5">pan</text>
<text x="227.6" y="186.6">2025/6/3</text>
<text x="270.6" y="194.4">Holyiot</text>
</g>
<text font-size="2.8" fill="#000080" x="177.8" y="101.6">nRF54L15_SOC1</text>
<g font-size="2.5">
<text x="33.9" y="171.3">2</text>
<text x="44.2" y="171.3">3</text>
<text x="39.2" y="177.8" transform="rotate(-90 39.2 177.8)">1</text>
</g>
<g font-size="2.3">
<text x="37.9" y="11.7">1</text>
<text x="110.9" y="11.7">2</text>
<text x="184.1" y="11.7">3</text>
<text x="257.1" y="11.7">4</text>
<text x="3.9" y="33.3">A</text>
<text x="291.4" y="33.3">A</text>
<text x="45.5" y="51.4" transform="rotate(-90 45.5 51.4)">12</text>
<text x="48" y="51.4" transform="rotate(-90 48 51.4)">11</text>
<text x="46.7" y="59.9" transform="rotate(-90 46.7 59.9)">INT1</text>
<text x="159.4" y="57" transform="rotate(-90 159.4 57)">49</text>
<text x="165.8" y="57" transform="rotate(-90 165.8 57)">48</text>
<text x="169.6" y="57" transform="rotate(-90 169.6 57)">47</text>
<text x="173.4" y="57" transform="rotate(-90 173.4 57)">46</text>
<text x="177.2" y="57" transform="rotate(-90 177.2 57)">45</text>
<text x="181.1" y="57" transform="rotate(-90 181.1 57)">44</text>
<text x="184.9" y="57" transform="rotate(-90 184.9 57)">43</text>
<text x="188.7" y="57" transform="rotate(-90 188.7 57)">42</text>
<text x="192.5" y="57" transform="rotate(-90 192.5 57)">41</text>
<text x="196.3" y="57" transform="rotate(-90 196.3 57)">40</text>
<text x="200.2" y="57" transform="rotate(-90 200.2 57)">39</text>
<text x="204" y="57" transform="rotate(-90 204 57)">38</text>
<text x="207.8" y="57" transform="rotate(-90 207.8 57)">37</text>
<text x="32.7" y="63.1">2</text>
<text x="32.8" y="65.6">3</text>
<text x="32.9" y="60.5">1</text>
<text x="37.5" y="61.8">SCL/SPC</text>
<text x="37.5" y="64.3">CS</text>
<text x="48.4" y="61.8">VDD_IO</text>
<text x="49.3" y="60.1" transform="rotate(-90 49.3 60.1)">INT2</text>
<text x="52" y="64.3">VDD</text>
<text x="60.7" y="65.6">8</text>
<text x="60.7" y="63.1">9</text>
<text x="60.7" y="60.5">10</text>
<text x="160.7" y="65.7" transform="rotate(-90 160.7 65.7)">GND</text>
<text x="170.9" y="65.7" transform="rotate(-90 170.9 65.7)">VDD</text>
<text x="174.7" y="65.4" transform="rotate(-90 174.7 65.4)">DCC</text>
<text x="182.3" y="64.9" transform="rotate(-90 182.3 64.9)">VSS</text>
<text x="205.2" y="66" transform="rotate(-90 205.2 66)">P1.10</text>
<text x="209" y="66" transform="rotate(-90 209 66)">P1.09</text>
<text x="32.7" y="68.2">4</text>
<text x="37.5" y="66.9">SDO/SA0</text>
<text x="37.5" y="69.4">SDA/SDI/SDOGND</text>
<text x="52" y="66.9">GND</text>
<text x="60.7" y="68.2">7</text>
<text x="149.2" y="69.9">2</text>
<text x="149.4" y="66.1">1</text>
<text x="154.1" y="67.4">P1.00/XL1</text>
<text x="154.1" y="71.2">P1.01/XL2</text>
<text x="167" y="67.7" transform="rotate(-90 167 67.7)">VDDM</text>
<text x="178.5" y="66.9" transform="rotate(-90 178.5 66.9)">DECD</text>
<text x="186.1" y="67" transform="rotate(-90 186.1 67)">DECA</text>
<text x="189.9" y="71.8" transform="rotate(-90 189.9 71.8)">P1.14/AIN7</text>
<text x="193.8" y="71.8" transform="rotate(-90 193.8 71.8)">P1.13/AIN6</text>
<text x="197.6" y="71.8" transform="rotate(-90 197.6 71.8)">P1.12/AIN5</text>
<text x="201.4" y="71.9" transform="rotate(-90 201.4 71.9)">P1.11/AIN4</text>
<text x="211.8" y="67.4">VDD</text>
<text x="212.4" y="71.2">XC2</text>
<text x="220.5" y="69.9">35</text>
<text x="220.5" y="66.1">36</text>
<text x="46.7" y="74.5" transform="rotate(-90 46.7 74.5)">RES</text>
<text x="49.3" y="74.5" transform="rotate(-90 49.3 74.5)">GND</text>
<text x="149.2" y="77.6">4</text>
<text x="149.3" y="73.7">3</text>
<text x="154.1" y="75">P1.02/NFC1</text>
<text x="171.4" y="74.5">Cannot open file</text>
<text x="171.4" y="77">C:\Users\dell\Desktop\NDIC.png.</text>
<text x="212.6" y="75">XC1</text>
<text x="220.5" y="77.6">33</text>
<text x="220.5" y="73.7">34</text>
<text x="4" y="81.6">B</text>
<text x="45.5" y="79.3" transform="rotate(-90 45.5 79.3)">5</text>
<text x="48" y="79.4" transform="rotate(-90 48 79.4)">6</text>
<text x="149.3" y="81.4">5</text>
<text x="154.1" y="78.8">P1.03/NFC2</text>
<text x="154.1" y="82.6">P1.04/AIN0</text>
<text x="171.4" y="79.6">File does not exist.</text>
<text x="208.4" y="82.6">VSS_PA</text>
<text x="209.3" y="78.8">DECRF</text>
<text x="220.5" y="81.4">32</text>
<text x="291.5" y="81.6">B</text>
<text x="149.2" y="85.2">6</text>
<text x="149.2" y="89">7</text>
<text x="154.1" y="86.4">P1.05/AIN1</text>
<text x="212" y="86.4">ANT</text>
<text x="220.5" y="89">30</text>
<text x="220.5" y="85.2">31</text>
<text x="149.2" y="92.8">8</text>
<text x="154.1" y="90.3">P1.06/AIN2</text>
<text x="154.1" y="94.1">P1.07/AIN3</text>
<text x="209" y="90.3">/RESET</text>
<text x="211.5" y="94.1">P0.04</text>
<text x="220.5" y="92.8">29</text>
<text x="148" y="100.5">10</text>
<text x="149.2" y="96.6">9</text>
<text x="154.1" y="97.9">P1.08</text>
<text x="154.1" y="101.7">VDD</text>
<text x="211.5" y="101.7">P0.02</text>
<text x="211.5" y="97.9">P0.03</text>
<text x="220.5" y="100.5">27</text>
<text x="220.5" y="96.6">28</text>
<text x="148.3" y="104.3">11</text>
<text x="154.1" y="105.5">P2.00</text>
<text x="208.6" y="105.5">SWCLK</text>
<text x="220.5" y="104.3">26</text>
<text x="148" y="108.1">12</text>
<text x="154.1" y="109.3">P2.01</text>
<text x="165.8" y="111.9" transform="rotate(-90 165.8 111.9)">P2.02</text>
<text x="169.6" y="111.9" transform="rotate(-90 169.6 111.9)">P2.03</text>
<text x="173.4" y="111.9" transform="rotate(-90 173.4 111.9)">P2.04</text>
<text x="177.2" y="111.9" transform="rotate(-90 177.2 111.9)">P2.05</text>
<text x="181.1" y="111.9" transform="rotate(-90 181.1 111.9)">P2.06</text>
<text x="184.9" y="111.9" transform="rotate(-90 184.9 111.9)">P2.07</text>
<text x="188.7" y="111.9" transform="rotate(-90 188.7 111.9)">P2.08</text>
<text x="192.5" y="111.9" transform="rotate(-90 192.5 111.9)">P2.09</text>
<text x="196.3" y="111.9" transform="rotate(-90 196.3 111.9)">P2.10</text>
<text x="200.2" y="111.9" transform="rotate(-90 200.2 111.9)">VDD</text>
<text x="204" y="111.9" transform="rotate(-90 204 111.9)">P0.00</text>
<text x="207.8" y="111.9" transform="rotate(-90 207.8 111.9)">P0.01</text>
<text x="209.2" y="109.3">SWDIO</text>
<text x="220.5" y="108.1">25</text>
<text x="164.5" y="117.8" transform="rotate(-90 164.5 117.8)">13</text>
<text x="168.3" y="117.9" transform="rotate(-90 168.3 117.9)">14</text>
<text x="172.2" y="117.9" transform="rotate(-90 172.2 117.9)">15</text>
<text x="176" y="117.9" transform="rotate(-90 176 117.9)">16</text>
<text x="179.8" y="117.9" transform="rotate(-90 179.8 117.9)">17</text>
<text x="183.6" y="117.9" transform="rotate(-90 183.6 117.9)">18</text>
<text x="187.4" y="117.9" transform="rotate(-90 187.4 117.9)">19</text>
<text x="191.2" y="117.9" transform="rotate(-90 191.2 117.9)">20</text>
<text x="195" y="117.7" transform="rotate(-90 195 117.7)">21</text>
<text x="198.9" y="117.9" transform="rotate(-90 198.9 117.9)">22</text>
<text x="202.7" y="117.8" transform="rotate(-90 202.7 117.8)">23</text>
<text x="206.5" y="117.9" transform="rotate(-90 206.5 117.9)">24</text>
<text x="4" y="130">C</text>
<text x="45.1" y="127.4">4</text>
<text x="45.3" y="130">3</text>
<text x="291.5" y="130">C</text>
<text x="45.2" y="132.5">2</text>
<text x="45.3" y="135">1</text>
<text x="4" y="178.3">D</text>
<text x="152.5" y="174.5">2</text>
<text x="152.7" y="179.6">1</text>
<text x="157.4" y="175.8">V</text>
<text x="162.6" y="175.8">B</text>
<text x="167.8" y="174.5">3</text>
<text x="167.8" y="179.6">4</text>
<text x="291.4" y="178.3">D</text>
<text x="157.4" y="180.8">R</text>
<text x="162.4" y="180.8">G</text>
<text x="37.9" y="199.9">1</text>
<text x="110.9" y="199.9">2</text>
<text x="184.1" y="199.9">3</text>
<text x="257.1" y="199.9">4</text>
</g>
<g font-size="2.3" fill="#000080">
<text x="180.6" y="17.3">L1</text>
<text x="160.4" y="23.1">L2</text>
<text x="176.2" y="22.1">C1</text>
<text x="177.2" y="19">FB1 120R 100M</text>
<text x="197.6" y="22.1">C2</text>
<text x="160.4" y="25.7">4.7uH</text>
<text x="176.2" y="24.6">2.2uF</text>
<text x="197.6" y="24.6">2.2uF</text>
<text x="206" y="30.5">C3</text>
<text x="208.5" y="33">10nF</text>
<text x="122.8" y="46.5">C4</text>
<text x="132.2" y="46.5">C5</text>
<text x="58.7" y="52.9">U2</text>
<text x="122.8" y="49.1">10uF</text>
<text x="132.2" y="49.1">100nF</text>
<text x="211.1" y="56.7">U1</text>
<text x="236.8" y="55.9">C6</text>
<text x="236.8" y="58.5">100nF</text>
<text x="76.5" y="65.6">C16</text>
<text x="76.5" y="70.7">1uF</text>
<text x="86.4" y="67.9">C15</text>
<text x="86.4" y="70.4">100nF</text>
<text x="124.6" y="70.2" transform="rotate(-90 124.6 70.2)">Y2</text>
<text x="248.5" y="67.1">Y1</text>
<text x="248.5" y="69.7">32MHz</text>
<text x="272.1" y="67.4">C7</text>
<text x="129.4" y="73.5" transform="rotate(-90 129.4 73.5)">32.768KHz</text>
<text x="272.1" y="75">10nF</text>
<text x="51.1" y="78.3">LIS2DH12</text>
<text x="257.1" y="83.9">L3</text>
<text x="257.1" y="88.5">3.3nH</text>
<text x="270.3" y="89.3">C8</text>
<text x="277.5" y="89.3">C9</text>
<text x="285.9" y="87.7">L4</text>
<text x="172.1" y="95.4">nRF54L15_SOC1_QFAA-AB0</text>
<text x="250" y="90">C10</text>
<text x="250" y="95.1">0.5pF</text>
<text x="270.3" y="94.1">NC</text>
<text x="277.5" y="94.1">NC</text>
<text x="286.8" y="91.6" transform="rotate(90 286.8 91.6)">2.1nH</text>
<text x="116.7" y="108.1">C11</text>
<text x="116.7" y="110.6">100nF</text>
<text x="276.7" y="108.6">C12</text>
<text x="239.3" y="119">R1</text>
<text x="276.7" y="116.2">0.75pF</text>
<text x="42.9" y="123.6">J1</text>
<text x="240.3" y="121.3">1K</text>
<text x="233.7" y="126.9">C13</text>
<text x="233.7" y="132">3.9pF</text>
<text x="201.9" y="144.5" transform="rotate(-90 201.9 144.5)">C14</text>
<text x="202.9" y="144.2">100nF</text>
<text x="61" y="161.2">C17</text>
<text x="63.5" y="166.3">22uF</text>
<text x="61" y="168.9">C18</text>
<text x="155.4" y="172">LED1</text>
<text x="173.9" y="173.5">R10</text>
<text x="15.7" y="177.5">BAT1</text>
<text x="63.2" y="174.5">22uF</text>
<text x="94.8" y="174.2">S1</text>
<text x="143.4" y="178.6">R11</text>
<text x="174.7" y="178.8">R12</text>
<text x="174.7" y="175.8">1K</text>
<text x="13.1" y="181.4">CR2032</text>
<text x="40.6" y="182.6">R3</text>
<text x="40.6" y="185.2">1M</text>
<text x="94.8" y="180.3">3x3x1.5</text>
<text x="108.8" y="182.1">R2</text>
<text x="108.8" y="184.7">100K</text>
<text x="143.9" y="180.8">1K</text>
<text x="155.4" y="184.7">RGB</text>
<text x="174.7" y="180.8">1K</text>
</g>
<g font-size="2.3" fill="#800000">
<text x="187.2" y="28.2">GND</text>
<text x="219.2" y="34.3">GND</text>
<text x="111.3" y="37.4">VDD</text>
<text x="45.5" y="45.8" transform="rotate(-90 45.5 45.8)">INT1</text>
<text x="48" y="45.8" transform="rotate(-90 48 45.8)">INT2</text>
<text x="157.5" y="43">GND</text>
<text x="173.4" y="46.8" transform="rotate(-90 173.4 46.8)">DCC</text>
<text x="177.2" y="47" transform="rotate(-90 177.2 47)">DECD</text>
<text x="184.9" y="47.3" transform="rotate(-90 184.9 47.3)">DECA</text>
<text x="192.5" y="46.8" transform="rotate(-90 192.5 46.8)">KEY</text>
<text x="204" y="47.5" transform="rotate(-90 204 47.5)">LED_G</text>
<text x="231.8" y="47.8">VDD</text>
<text x="81.7" y="58">VDD</text>
<text x="127.2" y="59.2">GND</text>
<text x="22.8" y="65.6">SDO</text>
<text x="23.1" y="63.1">CS</text>
<text x="23.1" y="60.5">SCK</text>
<text x="23.1" y="68.2">SDI</text>
<text x="230.9" y="69.9">XC2</text>
<text x="231.8" y="67.9">GND</text>
<text x="286.9" y="71.2">GND</text>
<text x="230.9" y="73.7">XC1</text>
<text x="74" y="78.3">GND</text>
<text x="129.9" y="81.4">TXD</text>
<text x="61.3" y="88.5">GND</text>
<text x="129.7" y="85.2">RXD</text>
<text x="227.3" y="89">/NRESET</text>
<text x="230.1" y="85.2">ANT</text>
<text x="111.7" y="96.9">VDD</text>
<text x="134.7" y="104.3">INT1</text>
<text x="247" y="107.3">GND</text>
<text x="267.1" y="105.5">GND</text>
<text x="274.2" y="105.5">GND</text>
<text x="134.5" y="108.1">SCK</text>
<text x="262.1" y="112.4">GND</text>
<text x="285.3" y="118.8" transform="rotate(90 285.3 118.8)">RF</text>
<text x="111.7" y="121.8">GND</text>
<text x="223.3" y="120.1">/NRESET</text>
<text x="249.2" y="120.1">IMCU_NRESET</text>
<text x="164.5" y="131.5" transform="rotate(-90 164.5 131.5)">SDI</text>
<text x="168.3" y="132" transform="rotate(-90 168.3 132)">INT2</text>
<text x="176" y="131.5" transform="rotate(-90 176 131.5)">CS</text>
<text x="172.2" y="132.3" transform="rotate(-90 172.2 132.3)">SDO</text>
<text x="183.6" y="132.5" transform="rotate(-90 183.6 132.5)">LED_B</text>
<text x="191.2" y="132.8" transform="rotate(-90 191.2 132.8)">LED_R</text>
<text x="214.6" y="140.4">GND</text>
<text x="230.8" y="142.7">GND</text>
<text x="256.2" y="143">GND</text>
<text x="196.9" y="149.6">VDD</text>
<text x="56.2" y="159.5">VDD</text>
<text x="71.9" y="164.8">GND</text>
<text x="143.3" y="167.1">VDD</text>
<text x="21.5" y="168.1">VBAT</text>
<text x="71.9" y="172.5">GND</text>
<text x="117.9" y="177">KEY</text>
<text x="132" y="179.6">LED_R</text>
<text x="183.6" y="179.6">LED_G</text>
<text x="183.6" y="174.5">LED_B</text>
<text x="80.9" y="184.7">GND</text>
<text x="22.1" y="194.1">GND</text>
<text x="37.2" y="195.3">GND</text>
<text x="105.3" y="192.3">VDD</text>
</g>
<text font-size="2.1" fill="#333f48" x="280.8" y="136.3">A1</text>
<g font-size="1.8" fill="#800000">
<text x="229.9" y="104.4">SWDCLK</text>
<text x="230.1" y="108.2">SWDIO</text>
<text x="53.1" y="126.2">VDD</text>
<text x="53.1" y="128.8">GND</text>
<text x="53.1" y="131.3">SWDIO</text>
<text x="53.1" y="133.9">SWDCLK</text>
</g>
<g font-size="1.6" fill="#000080">
<text x="259.3" y="123" transform="rotate(90 259.3 123)">D1</text>
<text x="261.5" y="124.8" transform="rotate(90 261.5 124.8)">ESD3P1G5BH</text>
</g>
<g font-size="1.6" fill="#00f">
<text x="39.1" y="167">Q1</text>
<text x="42.1" y="174.2">SI2301</text>
</g>
</svg>
